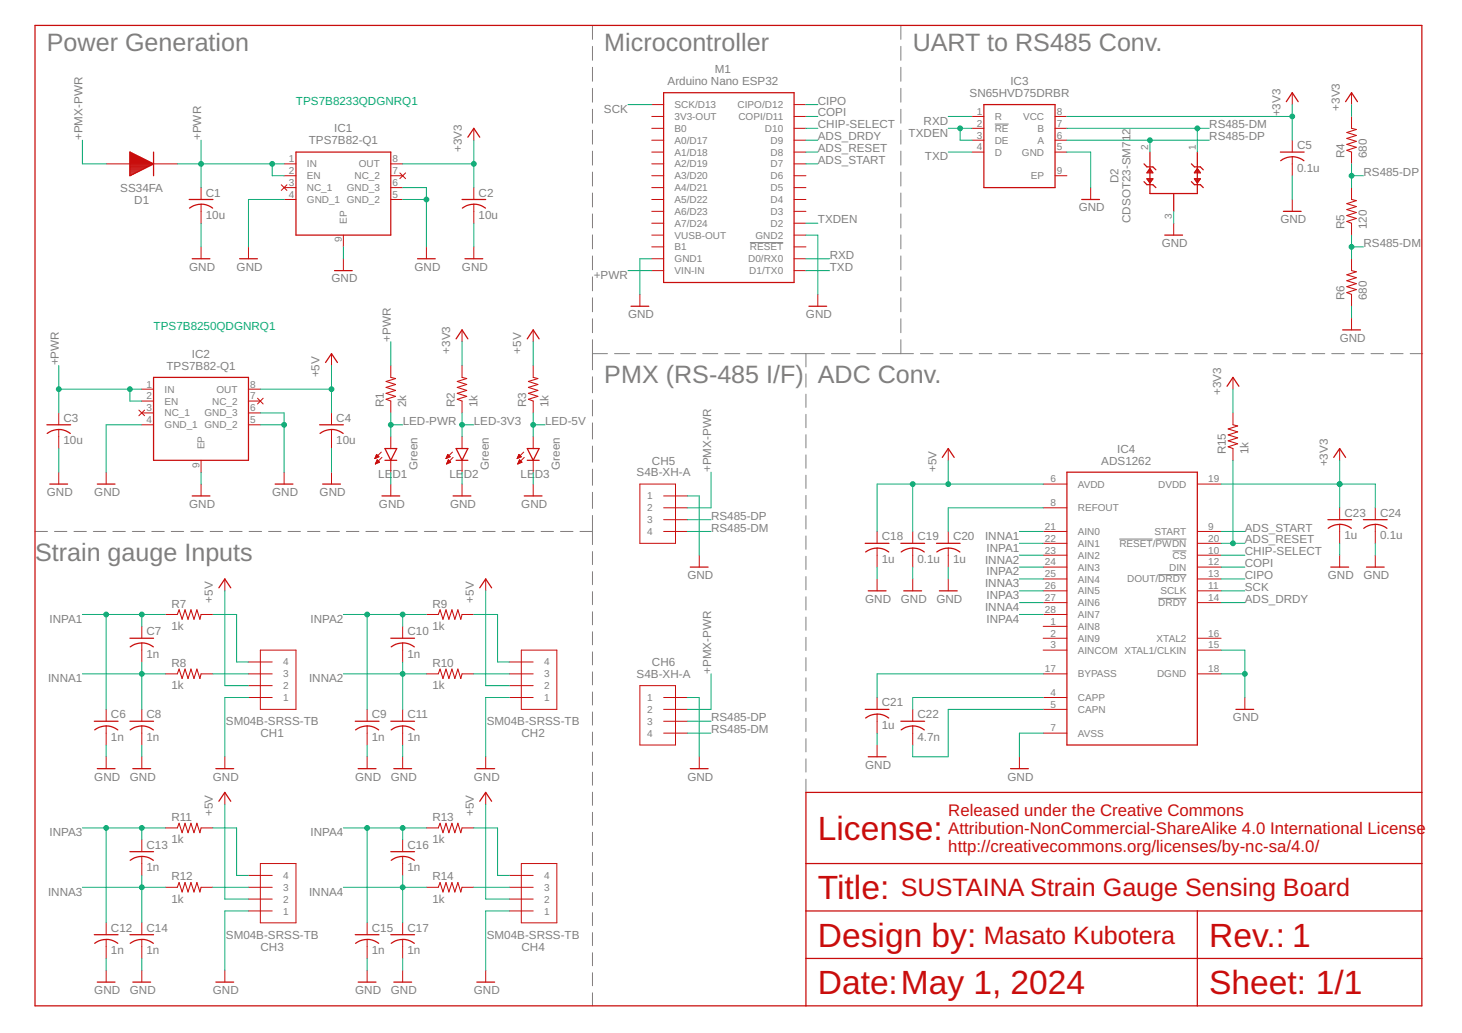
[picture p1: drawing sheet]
<svg xmlns="http://www.w3.org/2000/svg" width="297mm" height="210mm" viewBox="0 0 297 210" stroke-linecap="round" stroke-linejoin="round" font-family="sans-serif">
<g fill="none" stroke="#808080" stroke-width=".2">
<path d="M120.4 5.2v2.8M120.4 9.4v2.9M120.4 13.7v2.8M120.4 17.9v2.9M183 5.2v2.8M183 9.4v2.9M183 13.7v2.8M183 17.9v2.9M120.4 22.2v2.8M120.4 26.5v2.8M120.4 30.7v2.8M120.4 35v2.8"/>
<path d="M120.4 39.2v2.9M183 22.2v2.8M183 26.5v2.8M183 30.7v2.8M183 35v2.8M183 39.2v2.9M202.1 25.2h2.8M120.4 43.5v2.8M120.4 47.7v2.9M120.4 52v2.8M120.4 56.3v2.8M152.4 49.3h6.7"/>
<path d="M183 43.5v2.8M183 47.7v2.9M183 52v2.8M183 56.3v2.8M120.4 60.5v2.9M120.4 64.8v2.8M120.4 69v6.1M120.4 76.6v3.2M120.4 71.9h3M124.9 71.9h3M129.3 71.9h3.1M133.8 71.9h3.1"/>
<path d="M138.3 71.9h3.1M142.8 71.9h3M147.3 71.9h3M151.7 71.9h3.1M156.2 71.9h3.1M160.7 71.9h6.8M163.7 71.9v2.6M163.7 76v2.7M168.9 71.9h3.8M174.1 71.9h3.7M179.3 71.9h6.3M183 60.5v2.9"/>
<path d="M183 64.8v2.8M183 69v2.9M187 71.9h2.6M191 71.9h2.5M195 71.9h2.5M198.9 71.9h2.6M202.9 71.9h2.6M206.9 71.9h2.6M210.9 71.9h2.5M214.9 71.9h2.5M218.8 71.9h2.6M222.8 71.9h2.6"/>
<path d="M226.8 71.9h2.6M230.8 71.9h2.5M234.8 71.9h2.5M238.7 71.9h2.6M242.7 71.9h2.6M246.7 71.9h2.6M250.7 71.9h2.5M254.7 71.9h2.5M258.6 71.9h2.6M262.6 71.9h2.6M266.6 71.9h2.6M270.6 71.9h2.5"/>
<path d="M274.6 71.9h2.5M278.6 71.9h2.5M282.5 71.9h2.6M286.5 71.9h2.6M120.4 81.3v3.2M120.4 85.9v3.3M120.4 90.6v3.3M120.4 95.3v3.3M163.7 80.1v2.7M163.7 84.2v2.7M163.7 88.3v2.7M163.7 92.4v2.7"/>
<path d="M163.7 96.6v2.7M7.1 108h2.6M11.1 108h2.5M15 108h2.5M19 108h2.5M22.9 108h2.6M26.9 108h2.5M30.8 108h2.6M34.8 108h2.5M38.8 108h2.5M42.7 108h2.5M46.7 108h2.5"/>
<path d="M50.6 108h2.5M54.6 108h2.5M58.5 108h2.5M62.5 108h2.5M66.4 108h2.6M70.4 108h2.5M74.3 108h2.6M78.3 108h2.5M82.3 108h2.5M86.2 108h2.5M90.1 108h2.6M94.1 108h2.5"/>
<path d="M98.1 108h2.5M102 108h2.6M106 108h2.5M109.9 108h2.6M113.9 108h2.5M117.8 108h2.6M120.4 100v3.3M120.4 104.7v6M120.4 112.1v2.6M120.4 116.2v2.6M163.7 100.7v2.7M163.7 104.8v2.7"/>
<path d="M163.7 108.9v2.7M163.7 113v2.7M163.7 117.2v2.6M227.4 109.5h6.8M234.8 109.5h6.2M235.3 116.8h5.7M238.2 112h2.8M120.4 120.2v2.7M120.4 124.3v2.7M120.4 128.4v2.6M120.4 132.5v2.6M120.4 136.5v2.7"/>
<path d="M163.7 121.3v2.7M163.7 125.4v2.7M163.7 129.5v2.7M163.7 133.6v2.7M163.7 137.7v2.7M235.3 121.6h5.7M120.4 140.6v2.7M120.4 144.7v2.6M120.4 148.8v2.6M120.4 152.8v2.7M120.4 156.9v2.7M163.7 141.9v2.6"/>
<path d="M163.7 146v2.7M163.7 150.1v2.7M163.7 154.2v2.7M163.7 158.3v2.7M120.4 161v2.6M120.4 165.1v2.6M120.4 169.1v2.7M120.4 173.2v2.7M120.4 177.3v2.6M120.4 181.4v2.6M120.4 185.4v2.7M120.4 189.5v2.7"/>
<path d="M120.4 193.6v2.6M120.4 197.7v2.6M120.4 201.7v2.7"/>
</g>
<g fill="none" stroke="#c90d0c" stroke-width=".25">
<path d="M7.1 5.2h281.8v199.2h-281.8zM134.8 18.8h26.5v38.6h-26.5zM26.4 30.9l4.8 2.4-4.8 2.4zM26.4 35.6h.3M26.4 35.3h.7M26.4 35.1h1.2M26.4 34.9h1.6M26.4 34.7h2M26.4 34.5h2.4M26.4 34.3h2.8M26.4 34.1h3.3M26.4 33.9h3.7"/>
<path d="M26.4 33.7h4.1M26.4 33.5h4.5M26.4 33.3h4.7M26.4 33h4.3M26.4 32.8h3.9M26.4 32.6h3.4M26.4 32.4h3M26.4 32.2h2.6M26.4 32h2.2M26.4 31.8h1.8M26.4 31.6h1.3M26.4 31.4h.9"/>
<path d="M26.4 31.2h.5M26.4 30.9h.1M31.2 30.9v4.8M60.1 30.9h19.3v16.9h-19.3zM95.1 27.9l1.2-1.8 1.2 1.8M199.9 21.3h14.5v16.8h-14.5zM232.4 33.3l.6 .6h1.2l.6 .6M232.4 36.9l.6 .6h1.2l.6 .6M233 36.3h1.2l-.6 .9zM233.1 36.4h1.1M233.2 34.9h.9M233.2 36.6h.8"/>
<path d="M233.3 34.7h.7M233.4 36.8h.5M233.5 34.5h.3M233.5 37h.2M233.6 34.3h.1M233.6 34.3l.6 .8h-1.2zM233.6 30.9v8.4h9.7v-8.4M238.5 39.3v3.6M242.1 33.3l.6 .6h1.2l.6 .6M242.1 36.9l.6 .6h1.2l.6 .6M242.7 36.3h1.2l-.6 .9zM242.7 36.4h1.1"/>
<path d="M242.8 34.9h.9M242.9 36.6h.8M243 34.7h.6M243 36.8h.5M243.1 34.5h.3M243.2 37h.2M243.2 34.3h.1M243.3 34.3l.6 .8h-1.2zM260.1 30.9h4.9M260.2 32.7a3.8 3.8 0 0 1 4.7 0M261.3 20.7l1.3-1.9 1.2 1.9M273.4 20.7l1.2-1.9 1.2 1.9"/>
<path d="M38.4 40.5h4.9M38.5 42.3a3.8 3.8 0 0 1 4.7 0M39.1 52.6h3.6M48.7 52.6h3.6M68 55h3.6M84.8 52.6h3.6M93.9 40.5h4.8M93.9 42.3a3.8 3.8 0 0 1 4.7 0M94.5 52.6h3.6M219.8 40.5h3.6M236.6 47.8h3.7M260.8 42.9h3.6"/>
<path d="M31.2 76.7h19.3v16.8h-19.3zM66.1 73.7l1.3-1.8 1.2 1.8M92.7 68.9l1.2-1.9 1.2 1.9M107.1 68.9l1.2-1.9 1.2 1.9M128.2 62.2h3.6M164.4 62.2h3.6M249.3 78.5l1.2-1.8 1.2 1.8M272.8 67h3.6M9.5 86.3h4.9M9.6 88.1a3.8 3.8 0 0 1 4.7 0M10.1 98.4h3.6M19.8 98.4h3.6"/>
<path d="M55.9 98.4h3.6M64.9 86.3h4.9M65 88.1a3.8 3.8 0 0 1 4.7 0M65.6 98.4h3.6M78.2 91.1h2.4l-1.2 2.4zM78.2 93.5h2.4M92.7 93.5h2.4M92.7 91.1h2.4l-1.2 2.4zM107.1 93.5h2.4M107.1 91.1h2.4l-1.2 2.4zM191.5 92.9l1.2-1.8 1.2 1.8M216.8 95.9h26.5v55.5h-26.5z"/>
<path d="M271 92.9l1.2-1.8 1.2 1.8M39.1 100.8h3.6M44.5 119.4l1.2-1.8 1.2 1.8M77.6 100.8h3.6M92.1 100.8h3.6M97.5 119.4l1.2-1.8 1.2 1.8M106.5 100.8h3.6M140.3 115.2h3.6M175.8 110.4h4.8M178.2 111.4l1 .1 1.4 .7M178.2 111.4l-1 .1-1.3 .7M183 110.4h4.9"/>
<path d="M185.4 111.4l1 .1 1.4 .7M185.4 111.4l-1 .1-1.3 .7M190.3 110.4h4.8M192.7 111.4l1 .1 1.3 .7M192.7 111.4l-1 .1-1.4 .7M269.8 105.6h4.8M270.4 115.2h3.6M272.2 106.5l1.5 .3 .9 .6M272.2 106.6l-1 .1-1.3 .7M277 105.6h4.8M277.6 115.2h3.6M279.4 106.5l1.5 .3 .9 .6"/>
<path d="M279.4 106.6l-1 .1-1.3 .7M26.4 129.7h4.8M26.5 131.4a3.8 3.8 0 0 1 4.7 0M79.4 129.7h4.8M79.5 131.4a3.8 3.8 0 0 1 4.7 0M176.4 120.1h3.6M183.6 120.1h3.6M190.9 120.1h3.6M19.2 146.6h4.8M19.2 148.3a3.8 3.8 0 0 1 4.7 0M19.8 156.2h3.6M26.4 146.6h4.8"/>
<path d="M26.5 148.3a3.8 3.8 0 0 1 4.7 0M27 156.2h3.6M43.9 156.2h3.6M72.2 146.6h4.8M72.2 148.3a3.8 3.8 0 0 1 4.7 0M72.8 156.2h3.6M79.4 146.6h4.8M79.5 148.3a3.8 3.8 0 0 1 4.7 0M80 156.2h3.6M96.9 156.2h3.6M140.3 156.2h3.6M175.8 144.1h4.8"/>
<path d="M175.9 145.9a3.8 3.8 0 0 1 4.7 0M176.4 153.8h3.6M183 146.6h4.9M183.1 148.3a3.8 3.8 0 0 1 4.7 0M205.3 156.2h3.6M251.1 144.1h3.6M26.4 173.1h4.8M26.5 174.8a3.8 3.8 0 0 1 4.7 0M44.5 162.8l1.2-1.8 1.2 1.8M79.4 173.1h4.8M79.5 174.8a3.8 3.8 0 0 1 4.7 0M97.5 162.8l1.2-1.8 1.2 1.8"/>
<path d="M163.7 175.5h125.2M288.9 161h-125.2v43.4M19.2 189.9h4.8M19.2 191.7a3.8 3.8 0 0 1 4.7 0M19.8 199.6h3.6M26.4 189.9h4.8M26.5 191.7a3.8 3.8 0 0 1 4.7 0M27 199.6h3.6M43.9 199.6h3.6M72.2 189.9h4.8M72.2 191.7a3.8 3.8 0 0 1 4.7 0M72.8 199.6h3.6"/>
<path d="M79.4 189.9h4.8M79.5 191.7a3.8 3.8 0 0 1 4.7 0M80 199.6h3.6M96.9 199.6h3.6M163.7 194.8h125.2M163.7 185.1h125.2M243.3 185.1v19.3"/>
</g>
<g fill="none" stroke="#c90d0c" stroke-width=".2">
<path d="M262.6 18.8v2.5M274.6 18.8v2.5M21.6 33.3h4.8M31.2 33.3h4.8M40.9 38.1v2.4M57.1 37.5l1.2 1.2M57.7 33.3h2.4M57.7 35.7h2.4M57.7 38.1h2.4M58.3 37.5l-1.2 1.2M79.4 33.3h2.4M79.4 35.7h2.4"/>
<path d="M79.4 38.1h2.4M81.2 35.1l1.2 1.2M82.4 35.1l-1.2 1.2M96.3 26.1v2.4M96.3 38.1v2.4M132.4 33.3h2.4M132.4 35.7h2.4M132.4 38.1h2.4M132.4 23.7h2.4M132.4 26.1h2.4M132.4 28.5h2.4M132.4 30.9h2.4"/>
<path d="M132.4 21.3h2.4M161.3 33.3h2.4M161.3 35.7h2.4M161.3 38.1h2.4M161.3 23.7h2.4M161.3 26.1h2.4M161.3 28.5h2.4M161.3 30.9h2.4M161.3 21.3h2.4M197.5 23.7h2.4M197.5 26.1h2.4M197.5 28.5h2.4"/>
<path d="M197.5 30.9h2.4M214.4 35.7h2.4M214.4 23.7h2.4M214.4 26.1h2.4M214.4 28.5h2.4M214.4 30.9h2.4M221.6 38.1v2.4M262.6 28.5v2.4M262.6 31.9v3.8M274.6 23.7v2.4M274.6 30.9v2.4M274.6 38.1v2.4"/>
<path d="M40.9 41.5v3.9M40.9 50.2v2.4M50.5 50.2v2.4M57.7 40.5h2.4M69.8 47.8v2.4M69.8 52.6v2.4M79.4 40.5h2.4M86.6 50.2v2.4M96.3 41.5v3.9M96.3 50.2v2.4M130 59.8v2.4M132.4 40.5h2.4"/>
<path d="M132.4 42.9h2.4M132.4 45.4h2.4M132.4 47.8h2.4M132.4 50.2h2.4M132.4 52.6h2.4M132.4 55h2.4M161.3 40.5h2.4M161.3 42.9h2.4M161.3 45.4h2.4M161.3 47.8h2.4M161.3 50.2h2.4M161.3 52.6h2.4"/>
<path d="M161.3 55h2.4M166.2 59.8v2.4M238.5 45.4v2.4M262.6 40.5v2.4M274.6 45.4v2.4M274.6 52.6v2.4M274.6 59.8v2.4M28.8 79.1h2.4M50.5 79.1h2.4M67.4 71.9v2.4M79.4 74.3v2.4M93.9 67v2.4"/>
<path d="M93.9 74.3v2.4M108.3 67v2.4M108.3 74.3v2.4M250.5 76.7v2.4M274.6 64.6v2.4M11.9 83.9v2.4M11.9 87.3v3.8M11.9 95.9v2.5M21.6 95.9v2.5M28.2 83.3l1.2 1.2M28.8 81.5h2.4M28.8 83.9h2.4"/>
<path d="M28.8 86.3h2.4M29.4 83.3l-1.2 1.2M40.9 93.5v2.4M40.9 98.4v2.4M50.5 81.5h2.4M50.5 83.9h2.4M50.5 86.3h2.4M52.3 80.9l1.2 1.2M53.5 80.9l-1.2 1.2M57.7 95.9v2.5M67.4 83.9v2.4M67.4 87.3v3.8"/>
<path d="M67.4 95.9v2.5M76.2 93.1h.1M76.2 93h.3M76.3 92.9h.5M76.3 94.3h.1M76.3 92.8h.7M76.3 94.1h.2M76.4 92.7h.5M76.4 94h.4M76.4 92.6h.4M76.4 93.9h.7M76.5 92.5h.1"/>
<path d="M76.5 93.8h.5M76.5 92.4l-.3 .8M76.5 92.4l.5 .4-.8 .4M76.5 92.4h.1M76.5 93.7h.4M76.6 93.6h.2M76.6 93.5h.1M76.6 93.4l.5 .5-.8 .4zM77.5 91.9l-1.3 1.3M77.6 92.9l-1.3 1.4M79.4 81.5v2.4M79.4 88.7v2.4"/>
<path d="M79.4 93.5v2.4M79.4 98.4v2.4M90.6 93.1h.1M90.7 93h.3M90.7 92.9h.5M90.7 94.3h.1M90.8 92.8h.6M90.8 94.1h.2M90.8 92.7h.5M90.8 94h.5M90.9 92.6h.3M90.9 93.9h.6"/>
<path d="M90.9 92.5h.2M90.9 93.8h.6M91 93.7h.4M91 92.4l-.4 .8M91 92.4l.5 .4-.9 .4M91 92.4h.1M91 93.6h.2M91.1 93.5h.1M91.1 93.4l.5 .5-.9 .4zM91.9 91.9l-1.3 1.3M92.1 92.9l-1.4 1.4M93.9 81.5v2.4"/>
<path d="M93.9 88.7v2.4M93.9 93.5v2.4M93.9 98.4v2.4M105.1 93.1h.1M105.1 93h.4M105.2 92.9h.5M105.2 94.3h.1M105.2 92.8h.7M105.2 94.1h.3M105.3 92.7h.5M105.3 94h.4M105.3 92.6h.4"/>
<path d="M105.3 93.9h.7M105.4 92.5h.2M105.4 93.8h.5M105.4 93.7h.4M105.4 92.4l-.3 .8M105.4 92.4l.5 .4M105.4 92.4h.1M105.5 93.6h.2M105.5 93.5h.1M105.6 93.4l.4 .5-.8 .4zM105.9 92.8l-.8 .4M106.4 91.9l-1.3 1.3"/>
<path d="M106.5 92.9l-1.3 1.4M108.3 81.5v2.4M108.3 88.7v2.4M108.3 93.5v2.4M108.3 98.4v2.4M130 98.4h7.2v12h-7.2zM192.7 91.1v2.4M211.9 98.4h4.9M243.3 98.4h4.8M250.5 83.9v2.4M250.5 91.1v2.4M272.2 91.1v2.4"/>
<path d="M45.7 117.6v2.5M98.7 117.6v2.5M134.8 100.8h4.9M134.8 103.2h4.9M134.8 105.6h4.9M134.8 108h4.9M142.1 112.8v2.4M178.2 108v2.4M178.2 111.4v3.8M178.2 117.6v2.5M185.4 108v2.4M185.4 111.4v3.8"/>
<path d="M185.4 117.6v2.5M192.7 108v2.4M192.7 111.4v3.8M192.7 117.6v2.5M211.9 103.2h4.9M211.9 110.4h4.9M211.9 108h4.9M211.9 112.8h4.9M211.9 115.2h4.9M211.9 117.6h4.9M243.3 110.4h4.8M243.3 108h4.8"/>
<path d="M243.3 112.8h4.8M243.3 115.2h4.8M243.3 117.6h4.8M272.2 103.2v2.4M272.2 106.6v3.8M272.2 112.8v2.4M279.4 103.2v2.4M279.4 106.6v3.8M279.4 112.8v2.4M28.8 127.3v2.4M28.8 130.7v3.8M33.6 136.9h2.4"/>
<path d="M33.6 124.9h2.4M40.9 136.9h2.4M40.9 124.9h2.4M50.5 139.3h4.8M50.5 136.9h4.8M50.5 134.5h4.8M52.9 132.1h7.2v12h-7.2zM81.8 127.3v2.4M81.8 130.7v3.8M86.6 136.9h2.4M86.6 124.9h2.4M93.9 136.9h2.4"/>
<path d="M93.9 124.9h2.4M103.5 139.3h4.8M103.5 136.9h4.8M103.5 134.5h4.8M105.9 132.1h7.2v12h-7.2zM130 139.3h7.2v12.1h-7.2zM211.9 132.1h4.9M211.9 136.9h4.9M211.9 124.9h4.9M211.9 127.3h4.9M211.9 129.7h4.9M211.9 120.1h4.9"/>
<path d="M211.9 122.4h4.9M243.3 132.1h4.8M243.3 136.9h4.8M243.3 129.7h4.8M243.3 120.1h4.8M243.3 122.4h4.8M21.6 144.1v2.5M21.6 147.5v3.9M21.6 153.8v2.4M28.8 144.1v2.5M28.8 147.5v3.9M28.8 153.8v2.4"/>
<path d="M45.7 153.8v2.4M50.5 141.7h4.8M74.6 144.1v2.5M74.6 147.5v3.9M74.6 153.8v2.4M81.8 144.1v2.5M81.8 147.5v3.9M81.8 153.8v2.4M98.7 153.8v2.4M103.5 141.7h4.8M134.8 144.1h4.9M134.8 141.7h4.9"/>
<path d="M134.8 146.6h4.9M134.8 149h4.9M142.1 153.8v2.4M178.2 141.7v2.4M178.2 145.1v3.9M178.2 151.4v2.4M185.4 144.1v2.5M185.4 147.5v3.9M207.1 153.8v2.4M211.9 144.1h4.9M211.9 141.7h4.9M211.9 149h4.9"/>
<path d="M252.9 141.7v2.4M28.8 170.6v2.5M28.8 174v3.9M33.6 168.2h2.4M40.9 168.2h2.4M45.7 161v2.4M50.5 177.9h4.8M52.9 175.5h7.2v12h-7.2zM81.8 170.6v2.5M81.8 174v3.9M86.6 168.2h2.4M93.9 168.2h2.4"/>
<path d="M98.7 161v2.4M103.5 177.9h4.8M105.9 175.5h7.2v12h-7.2zM21.6 187.5v2.4M21.6 190.9v3.9M21.6 197.1v2.5M28.8 187.5v2.4M28.8 190.9v3.9M28.8 197.1v2.5M33.6 180.3h2.4M40.9 180.3h2.4M45.7 197.1v2.5"/>
<path d="M50.5 185.1h4.8M50.5 182.7h4.8M50.5 180.3h4.8M74.6 187.5v2.4M74.6 190.9v3.9M74.6 197.1v2.5M81.8 187.5v2.4M81.8 190.9v3.9M81.8 197.1v2.5M86.6 180.3h2.4M93.9 180.3h2.4M98.7 197.1v2.5"/>
<path d="M103.5 185.1h4.8M103.5 182.7h4.8M103.5 180.3h4.8"/>
</g>
<g fill="none" stroke="#c90d0c" stroke-width=".21">
<path d="M274.6 26.1l1 .2-2 .6 2 .6-2 .6 2 .6-2 .6 2 .6-2 .6 1 .4M274.6 40.5l1 .3-2 .6 2 .6-2 .6 2 .6-2 .6 2 .6-2 .6 1 .4M274.6 55l1 .2-2 .6 2 .6-2 .6 2 .6-2 .7 2 .5-2 .7 1 .3M79.4 76.7l1 .2-2 .6 2 .6-2 .6 2 .6-2 .6 2 .6-2 .6 1 .4M93.9 76.7l.9 .2-1.9 .6 1.9 .6-1.9 .6 1.9 .6-1.9 .6 1.9 .6-1.9 .6 1 .4M108.3 76.7l1 .2-1.9 .6 1.9 .6-1.9 .6 1.9 .6-1.9 .6 1.9 .6-1.9 .6 .9 .4M250.5 86.3l1 .3-2 .6 2 .6-2 .6 2 .6-2 .6 2 .6-2 .6 1 .3M36 136.9l.4-.9 .6 1.9 .6-1.9 .6 1.9 .6-1.9 .6 1.9 .6-1.9 .6 1.9 .3-1M36 124.9l.4-1 .6 1.9 .6-1.9 .6 1.9 .6-1.9 .6 1.9 .6-1.9 .6 1.9 .3-.9M89 136.9l.4-.9 .6 1.9 .6-1.9 .6 1.9 .6-1.9 .6 1.9 .6-1.9 .6 1.9 .3-1M89 124.9l.4-1 .6 1.9 .6-1.9 .6 1.9 .6-1.9 .6 1.9 .6-1.9 .6 1.9 .3-.9M36 168.2l.4-.9 .6 1.9 .6-1.9 .6 1.9 .6-1.9 .6 1.9 .6-1.9 .6 1.9 .3-1"/>
<path d="M89 168.2l.4-.9 .6 1.9 .6-1.9 .6 1.9 .6-1.9 .6 1.9 .6-1.9 .6 1.9 .3-1M36 180.3l.4-1 .6 2 .6-2 .6 2 .6-2 .6 2 .6-2 .6 2 .3-1M89 180.3l.4-1 .6 2 .6-2 .6 2 .6-2 .6 2 .6-2 .6 2 .3-1"/>
</g>
<g fill="none" stroke="#0dab76" stroke-width=".2">
<path d="M16.7 28.5v4.8h4.9M36 33.3h21.7M40.9 28.5v9.6M55.3 33.3v2.4h2.4M81.8 38.1h4.8v12.1M81.8 33.3h14.5M96.3 28.5v9.6M127.6 21.3h4.8M163.7 30.9h2.5M163.7 33.3h2.5M163.7 23.7h2.5M163.7 26.1h2.5"/>
<path d="M163.7 28.5h2.5M163.7 21.3h2.5M192.7 30.9h4.8M192.7 23.7h4.8M192.7 26.1h4.8M195.1 26.1v2.4h2.4M216.8 30.9h4.8v7.2M216.8 23.7h45.8M216.8 26.1h28.9M216.8 28.5h28.9M233.6 28.5v2.4M243.3 26.1v4.8"/>
<path d="M262.6 21.3v7.2M262.6 35.7v4.8M274.6 21.3v2.4M274.6 33.3v4.8M274.6 35.7h2.4M40.9 45.4v4.8M57.7 40.5h-7.2v9.7M69.8 50.2v2.4M81.8 40.5h4.8M96.3 45.4v4.8M127.6 55h4.8M132.4 52.6h-2.4v7.2"/>
<path d="M163.7 52.6h4.9M163.7 47.8h2.5v12M163.7 55h4.9M163.7 45.4h2.5M238.5 42.9v2.5M274.6 47.8v4.8M274.6 50.2h2.4M11.9 79.1h16.9M11.9 74.3v9.6M26.4 79.1v2.4h2.4M52.9 79.1h14.5M67.4 74.3v9.6"/>
<path d="M79.4 69.4v4.9M93.9 69.4v4.9M108.3 69.4v4.9M250.5 79.1v4.8M274.6 62.2v2.4M11.9 91.1v4.8M28.8 86.3h-7.2v9.6M40.9 95.9v2.5M52.9 86.3h4.8M52.9 83.9h4.8v12M67.4 91.1v4.8M79.4 83.9v4.8"/>
<path d="M79.4 95.9v2.5M79.4 86.3h2.4M93.9 83.9v4.8M93.9 95.9v2.5M93.9 86.3h2.4M108.3 83.9v4.8M108.3 95.9v2.5M108.3 86.3h2.4M144.5 95.9v7.3h-4.8M185.4 98.4v9.6M192.7 93.5v4.9M211.9 98.4h-33.7v9.6"/>
<path d="M248.1 98.4h31.3v4.8M250.5 93.5v16.9M272.2 93.5v9.7M139.7 100.8h2.4v12M139.7 105.6h4.8M139.7 108h4.8M178.2 115.2v2.4M185.4 115.2v2.4M192.7 115.2v2.4M207.1 108h4.8M207.1 117.6h4.8M207.1 115.2h4.8"/>
<path d="M207.1 112.8h4.8M207.1 110.4h4.8M211.9 103.2h-19.2v4.8M248.1 108h4.8M248.1 117.6h4.8M248.1 115.2h4.8M248.1 112.8h4.8M248.1 110.4h4.8M272.2 110.4v2.4M279.4 110.4v2.4M16.7 136.9h16.9M16.7 124.9h16.9"/>
<path d="M21.6 124.9v19.2M28.8 124.9v2.4M28.8 134.5v9.6M43.3 136.9h7.2M43.3 124.9h4.8v9.6h2.4M45.7 120.1v19.2h4.8M69.8 136.9h16.8M69.8 124.9h16.8M74.6 124.9v19.2M81.8 124.9v2.4M81.8 134.5v9.6M96.3 136.9h7.2"/>
<path d="M96.3 124.9h4.8v9.6h2.4M98.7 120.1v19.2h4.8M144.5 136.9v7.2h-4.8M207.1 124.9h4.8M207.1 122.4h4.8M207.1 120.1h4.8M211.9 136.9h-33.7v4.8M248.1 132.1h4.8v9.6M248.1 136.9h4.8M248.1 122.4h4.8M248.1 120.1h4.8M21.6 151.4v2.4"/>
<path d="M28.8 151.4v2.4M50.5 141.7h-4.8v12.1M74.6 151.4v2.4M81.8 151.4v2.4M103.5 141.7h-4.8v12.1M139.7 141.7h2.4v12.1M139.7 149h4.8M139.7 146.6h4.8M178.2 149v2.4M211.9 144.1h-19.2v9.7h-7.3v-2.4M211.9 141.7h-26.5v2.4M211.9 149h-4.8v4.8"/>
<path d="M16.7 168.2h16.9M21.6 168.2v19.3M28.8 168.2v2.4M28.8 177.9v9.6M43.3 168.2h4.8v9.7h2.4M45.7 163.4v19.3h4.8M69.8 168.2h16.8M74.6 168.2v19.3M81.8 168.2v2.4M81.8 177.9v9.6M96.3 168.2h4.8v9.7h2.4M98.7 163.4v19.3h4.8"/>
<path d="M16.7 180.3h16.9M21.6 194.8v2.3M28.8 194.8v2.3M43.3 180.3h7.2M50.5 185.1h-4.8v12M69.8 180.3h16.8M74.6 194.8v2.3M81.8 194.8v2.3M96.3 180.3h7.2M103.5 185.1h-4.8v12"/>
</g>
<g fill="#0dab76" stroke="#0dab76" stroke-width=".2">
<circle cx="67.4" cy="79.1" r=".49"/>
<circle cx="192.7" cy="98.4" r=".49"/>
<circle cx="185.4" cy="98.4" r=".49"/>
<circle cx="86.6" cy="40.5" r=".49"/>
<circle cx="57.7" cy="86.3" r=".49"/>
<circle cx="252.9" cy="136.9" r=".49"/>
<circle cx="81.8" cy="168.2" r=".49"/>
<circle cx="74.6" cy="168.2" r=".49"/>
<circle cx="81.8" cy="180.3" r=".49"/>
<circle cx="96.3" cy="33.3" r=".49"/>
<circle cx="262.6" cy="23.7" r=".49"/>
<circle cx="272.2" cy="98.4" r=".49"/>
<circle cx="195.1" cy="26.1" r=".49"/>
<circle cx="79.4" cy="86.3" r=".49"/>
<circle cx="93.9" cy="86.3" r=".49"/>
<circle cx="40.9" cy="33.3" r=".49"/>
<circle cx="55.3" cy="33.3" r=".49"/>
<circle cx="11.9" cy="79.1" r=".49"/>
<circle cx="26.4" cy="79.1" r=".49"/>
<circle cx="108.3" cy="86.3" r=".49"/>
<circle cx="233.6" cy="28.5" r=".49"/>
<circle cx="274.6" cy="35.7" r=".49"/>
<circle cx="243.3" cy="26.1" r=".49"/>
<circle cx="274.6" cy="50.2" r=".49"/>
<circle cx="28.8" cy="136.9" r=".49"/>
<circle cx="81.8" cy="124.9" r=".49"/>
<circle cx="74.6" cy="124.9" r=".49"/>
<circle cx="28.8" cy="168.2" r=".49"/>
<circle cx="21.6" cy="168.2" r=".49"/>
<circle cx="28.8" cy="180.3" r=".49"/>
<circle cx="28.8" cy="124.9" r=".49"/>
<circle cx="21.6" cy="124.9" r=".49"/>
<circle cx="81.8" cy="136.9" r=".49"/>
<circle cx="250.5" cy="110.4" r=".49"/>
</g>
<g font-size="6.8" fill="#c90d0c">
<text x="166.2" y="170.7">License:</text>
<text x="166.2" y="182.7">Title:</text>
<text x="166.2" y="192.3">Design by:</text>
<text x="245.7" y="192.3">Rev.: 1</text>
<text x="166.2" y="202">Date:May 1, 2024</text>
<text x="245.7" y="202">Sheet: 1/1</text>
</g>
<g font-size="5.1" fill="#808080">
<text x="9.5" y="10.4">Power Generation</text>
<text x="122.8" y="10.4">Microcontroller</text>
<text x="185.4" y="10.4">UART to RS485 Conv.</text>
<text x="122.8" y="77.9">PMX (RS-485 I/F)</text>
<text x="166.2" y="77.9">ADC Conv.</text>
<text x="7.1" y="114">Strain gauge Inputs</text>
</g>
<g font-size="5.1" fill="#c90d0c">
<text x="183" y="182.1">SUSTAINA Strain Gauge Sensing Board</text>
<text x="199.9" y="191.7">Masato Kubotera</text>
</g>
<g font-size="3.4" fill="#c90d0c">
<text x="192.7" y="165.8">Released under the Creative Commons</text>
<text x="192.7" y="169.4">Attribution-NonCommercial-ShareAlike 4.0 International License</text>
<text x="192.7" y="173.1">http://creativecommons.org/licenses/by-nc-sa/4.0/</text>
</g>
<g font-size="2.4" fill="#808080">
<text x="135.6" y="17.3">Arduino Nano ESP32</text>
<text x="145.3" y="14.9">M1</text>
<text x="205.3" y="17.3">IC3</text>
<text x="122.7" y="23">SCK</text>
<text x="166.2" y="21.3">CIPO</text>
<text x="166.2" y="23.7">COPI</text>
<text x="197" y="19.7">SN65HVD75DRBR</text>
<text x="260.1" y="23.7" transform="rotate(-90 260.1 23.7)">+3V3</text>
<text x="272.2" y="22.5" transform="rotate(-90 272.2 22.5)">+3V3</text>
<text x="16.8" y="28.5" transform="rotate(-90 16.8 28.5)">+PMX-PWR</text>
<text x="40.8" y="28.5" transform="rotate(-90 40.8 28.5)">+PWR</text>
<text x="62.7" y="29.3">TPS7B82-Q1</text>
<text x="67.9" y="26.9">IC1</text>
<text x="166.2" y="26.1">CHIP-SELECT</text>
<text x="166.2" y="28.5">ADS_DRDY</text>
<text x="184.6" y="27.8">TXDEN</text>
<text x="187.7" y="25.4">RXD</text>
<text x="245.7" y="28.5">RS485-DP</text>
<text x="245.7" y="26.1">RS485-DM</text>
<text x="93.9" y="30.9" transform="rotate(-90 93.9 30.9)">+3V3</text>
<text x="166.2" y="33.3">ADS_START</text>
<text x="166.2" y="30.9">ADS_RESET</text>
<text x="187.9" y="32.6">TXD</text>
<text x="263.5" y="34.9">0.1u</text>
<text x="263.5" y="30.3">C5</text>
<text x="273.2" y="32.1" transform="rotate(-90 273.2 32.1)">R4</text>
<text x="277" y="35.7">RS485-DP</text>
<text x="277.7" y="32.1" transform="rotate(-90 277.7 32.1)">680</text>
<text x="24.4" y="39">SS34FA</text>
<text x="27.3" y="41.4">D1</text>
<text x="41.8" y="39.9">C1</text>
<text x="97.2" y="39.9">C2</text>
<text x="227.3" y="37.2" transform="rotate(-90 227.3 37.2)">D2</text>
<text x="41.8" y="44.5">10u</text>
<text x="97.2" y="44.5">10u</text>
<text x="166.2" y="45.4">TXDEN</text>
<text x="219.2" y="42.9">GND</text>
<text x="229.7" y="45.3" transform="rotate(-90 229.7 45.3)">CDSOT23-SM712</text>
<text x="260.1" y="45.4">GND</text>
<text x="273.2" y="46.6" transform="rotate(-90 273.2 46.6)">R5</text>
<text x="277.7" y="46.6" transform="rotate(-90 277.7 46.6)">120</text>
<text x="168.6" y="52.6">RXD</text>
<text x="236" y="50.2">GND</text>
<text x="277" y="50.2">RS485-DM</text>
<text x="38.4" y="55">GND</text>
<text x="48.1" y="55">GND</text>
<text x="67.4" y="57.4">GND</text>
<text x="84.2" y="55">GND</text>
<text x="93.9" y="55">GND</text>
<text x="120.6" y="56.7">+PWR</text>
<text x="168.6" y="55">TXD</text>
<text x="127.6" y="64.6">GND</text>
<text x="163.7" y="64.6">GND</text>
<text x="273.2" y="61" transform="rotate(-90 273.2 61)">R6</text>
<text x="277.7" y="61" transform="rotate(-90 277.7 61)">680</text>
<text x="79.4" y="69.4" transform="rotate(-90 79.4 69.4)">+PWR</text>
<text x="91.5" y="71.9" transform="rotate(-90 91.5 71.9)">+3V3</text>
<text x="105.9" y="71.9" transform="rotate(-90 105.9 71.9)">+5V</text>
<text x="272.2" y="69.4">GND</text>
<text x="11.9" y="74.3" transform="rotate(-90 11.9 74.3)">+PWR</text>
<text x="33.8" y="75.1">TPS7B82-Q1</text>
<text x="39" y="72.7">IC2</text>
<text x="64.9" y="76.7" transform="rotate(-90 64.9 76.7)">+5V</text>
<text x="78" y="82.7" transform="rotate(-90 78 82.7)">R1</text>
<text x="82.5" y="82.7" transform="rotate(-90 82.5 82.7)">2k</text>
<text x="92.4" y="82.7" transform="rotate(-90 92.4 82.7)">R2</text>
<text x="97" y="82.7" transform="rotate(-90 97 82.7)">1k</text>
<text x="106.9" y="82.7" transform="rotate(-90 106.9 82.7)">R3</text>
<text x="111.5" y="82.7" transform="rotate(-90 111.5 82.7)">1k</text>
<text x="248.1" y="80.3" transform="rotate(-90 248.1 80.3)">+3V3</text>
<text x="12.9" y="85.7">C3</text>
<text x="68.3" y="85.7">C4</text>
<text x="81.8" y="86.3">LED-PWR</text>
<text x="96.3" y="86.3">LED-3V3</text>
<text x="110.7" y="86.3">LED-5V</text>
<text x="12.9" y="90.3">10u</text>
<text x="68.3" y="90.3">10u</text>
<text x="84.8" y="95.5" transform="rotate(-90 84.8 95.5)">Green</text>
<text x="99.3" y="95.5" transform="rotate(-90 99.3 95.5)">Green</text>
<text x="113.7" y="95.5" transform="rotate(-90 113.7 95.5)">Green</text>
<text x="132.5" y="94.4">CH5</text>
<text x="144.5" y="96" transform="rotate(-90 144.5 96)">+PMX-PWR</text>
<text x="190.3" y="96" transform="rotate(-90 190.3 96)">+5V</text>
<text x="223.8" y="94.4">ADS1262</text>
<text x="227" y="92">IC4</text>
<text x="249.1" y="92.3" transform="rotate(-90 249.1 92.3)">R15</text>
<text x="253.6" y="92.3" transform="rotate(-90 253.6 92.3)">1k</text>
<text x="269.8" y="94.7" transform="rotate(-90 269.8 94.7)">+3V3</text>
<text x="9.5" y="100.8">GND</text>
<text x="19.2" y="100.8">GND</text>
<text x="55.3" y="100.8">GND</text>
<text x="64.9" y="100.8">GND</text>
<text x="76.9" y="97.2">LE</text>
<text x="79.8" y="97.2">D1</text>
<text x="91.3" y="97.2">LE</text>
<text x="94.2" y="97.2">D2</text>
<text x="105.8" y="97.2">LE</text>
<text x="108.7" y="97.2">D3</text>
<text x="129.3" y="96.8">S4B-XH-A</text>
<text x="38.4" y="103.2">GND</text>
<text x="77" y="103.2">GND</text>
<text x="91.5" y="103.2">GND</text>
<text x="105.9" y="103.2">GND</text>
<text x="144.5" y="105.6">RS485-DP</text>
<text x="273.2" y="105">C23</text>
<text x="280.4" y="105">C24</text>
<text x="144.5" y="108">RS485-DM</text>
<text x="179.2" y="109.8">C18</text>
<text x="186.4" y="109.8">C19</text>
<text x="193.6" y="109.8">C20</text>
<text x="200.1" y="109.7">INNA1</text>
<text x="200.4" y="112.1">INPA1</text>
<text x="252.9" y="112.8">CHIP-SELECT</text>
<text x="252.9" y="108">ADS_START</text>
<text x="252.9" y="110.4">ADS_RESET</text>
<text x="273.2" y="109.6">1u</text>
<text x="280.4" y="109.6">0.1u</text>
<text x="139.7" y="117.6">GND</text>
<text x="179.2" y="114.4">1u</text>
<text x="186.4" y="114.4">0.1u</text>
<text x="193.6" y="114.4">1u</text>
<text x="200.1" y="119.3">INNA3</text>
<text x="200.1" y="114.5">INNA2</text>
<text x="200.4" y="116.9">INPA2</text>
<text x="252.9" y="117.6">CIPO</text>
<text x="252.9" y="115.2">COPI</text>
<text x="269.8" y="117.6">GND</text>
<text x="277" y="117.6">GND</text>
<text x="34.8" y="123.4">R7</text>
<text x="43.3" y="122.5" transform="rotate(-90 43.3 122.5)">+5V</text>
<text x="87.8" y="123.4">R9</text>
<text x="96.3" y="122.5" transform="rotate(-90 96.3 122.5)">+5V</text>
<text x="175.8" y="122.5">GND</text>
<text x="183" y="122.5">GND</text>
<text x="190.3" y="122.5">GND</text>
<text x="200.1" y="124.2">INNA4</text>
<text x="200.4" y="121.7">INPA3</text>
<text x="252.9" y="120.1">SCK</text>
<text x="252.9" y="122.5">ADS_DRDY</text>
<text x="10.1" y="126.6">INPA1</text>
<text x="29.8" y="129.1">C7</text>
<text x="34.8" y="128">1k</text>
<text x="63.1" y="126.6">INPA2</text>
<text x="82.8" y="129.1">C10</text>
<text x="87.8" y="128">1k</text>
<text x="200.4" y="126.6">INPA4</text>
<text x="29.8" y="133.7">1n</text>
<text x="34.8" y="135.5">R8</text>
<text x="82.8" y="133.7">1n</text>
<text x="87.8" y="135.5">R10</text>
<text x="129.3" y="137.8">S4B-XH-A</text>
<text x="132.5" y="135.4">CH6</text>
<text x="144.5" y="136.9" transform="rotate(-90 144.5 136.9)">+PMX-PWR</text>
<text x="9.8" y="138.6">INNA1</text>
<text x="34.8" y="140">1k</text>
<text x="62.8" y="138.6">INNA2</text>
<text x="87.8" y="140">1k</text>
<text x="179.2" y="143.5">C21</text>
<text x="22.5" y="146">C6</text>
<text x="29.8" y="146">C8</text>
<text x="45.9" y="147.4">SM04B-SRSS-TB</text>
<text x="52.9" y="149.8">CH1</text>
<text x="75.6" y="146">C9</text>
<text x="82.8" y="146">C11</text>
<text x="98.9" y="147.4">SM04B-SRSS-TB</text>
<text x="106" y="149.8">CH2</text>
<text x="144.5" y="146.6">RS485-DP</text>
<text x="144.5" y="149">RS485-DM</text>
<text x="179.2" y="148.1">1u</text>
<text x="186.4" y="146">C22</text>
<text x="250.5" y="146.6">GND</text>
<text x="22.5" y="150.5">1n</text>
<text x="29.8" y="150.5">1n</text>
<text x="75.6" y="150.5">1n</text>
<text x="82.8" y="150.5">1n</text>
<text x="186.4" y="150.5">4.7n</text>
<text x="19.2" y="158.6">GND</text>
<text x="26.4" y="158.6">GND</text>
<text x="43.3" y="158.6">GND</text>
<text x="72.2" y="158.6">GND</text>
<text x="79.4" y="158.6">GND</text>
<text x="96.3" y="158.6">GND</text>
<text x="139.7" y="158.6">GND</text>
<text x="175.8" y="156.2">GND</text>
<text x="204.7" y="158.6">GND</text>
<text x="34.8" y="166.8">R11</text>
<text x="43.3" y="165.8" transform="rotate(-90 43.3 165.8)">+5V</text>
<text x="87.8" y="166.8">R13</text>
<text x="96.3" y="165.8" transform="rotate(-90 96.3 165.8)">+5V</text>
<text x="10.1" y="169.9">INPA3</text>
<text x="29.8" y="172.5">C13</text>
<text x="34.8" y="171.4">1k</text>
<text x="63.1" y="169.9">INPA4</text>
<text x="82.8" y="172.5">C16</text>
<text x="87.8" y="171.4">1k</text>
<text x="29.8" y="177">1n</text>
<text x="34.8" y="178.9">R12</text>
<text x="82.8" y="177">1n</text>
<text x="87.8" y="178.9">R14</text>
<text x="9.8" y="182">INNA3</text>
<text x="34.8" y="183.4">1k</text>
<text x="62.8" y="182">INNA4</text>
<text x="87.8" y="183.4">1k</text>
<text x="22.5" y="189.3">C12</text>
<text x="29.8" y="189.3">C14</text>
<text x="45.9" y="190.8">SM04B-SRSS-TB</text>
<text x="75.6" y="189.3">C15</text>
<text x="82.8" y="189.3">C17</text>
<text x="98.9" y="190.8">SM04B-SRSS-TB</text>
<text x="22.5" y="193.9">1n</text>
<text x="29.8" y="193.9">1n</text>
<text x="52.9" y="193.2">CH3</text>
<text x="75.6" y="193.9">1n</text>
<text x="82.8" y="193.9">1n</text>
<text x="106" y="193.2">CH4</text>
<text x="19.2" y="202">GND</text>
<text x="26.4" y="202">GND</text>
<text x="43.3" y="202">GND</text>
<text x="72.2" y="202">GND</text>
<text x="79.4" y="202">GND</text>
<text x="96.3" y="202">GND</text>
</g>
<g font-size="2.4" fill="#0dab76">
<text x="60.1" y="21.3">TPS7B8233QDGNRQ1</text>
<text x="31.2" y="67">TPS7B8250QDGNRQ1</text>
</g>
<g font-size="2" fill="#808080">
<text x="137" y="22">SCK/D13</text>
<text x="149.9" y="22">CIPO/D12</text>
<text x="198.4" y="23.3">1</text>
<text x="214.7" y="23.3">8</text>
<text x="137" y="24.4">3V3-OUT</text>
<text x="137" y="29.2">A0/D17</text>
<text x="137" y="26.8">B0</text>
<text x="150" y="24.4">COPI/D11</text>
<text x="155.4" y="26.8">D10</text>
<text x="156.5" y="29.2">D9</text>
<text x="198.4" y="25.7">2</text>
<text x="198.4" y="28.1">3</text>
<text x="202.1" y="24.4">R</text>
<text x="202.1" y="26.8">RE</text>
<text x="202.1" y="29.2">DE</text>
<text x="207.9" y="24.4">VCC</text>
<text x="210.8" y="26.8">B</text>
<text x="210.8" y="29.2">A</text>
<text x="214.7" y="25.7">7</text>
<text x="214.7" y="28.1">6</text>
<text x="58.7" y="33">1</text>
<text x="58.7" y="35.4">2</text>
<text x="62.3" y="34">IN</text>
<text x="72.9" y="34">OUT</text>
<text x="79.7" y="33">8</text>
<text x="79.7" y="35.4">7</text>
<text x="137" y="31.6">A1/D18</text>
<text x="137" y="34">A2/D19</text>
<text x="156.5" y="34">D7</text>
<text x="156.5" y="31.6">D8</text>
<text x="198.4" y="30.6">4</text>
<text x="202.1" y="31.6">D</text>
<text x="207.6" y="31.6">GND</text>
<text x="214.7" y="35.4">9</text>
<text x="214.7" y="30.6">5</text>
<text x="233.3" y="30.6" transform="rotate(-90 233.3 30.6)">2</text>
<text x="242.9" y="30.6" transform="rotate(-90 242.9 30.6)">1</text>
<text x="58.7" y="37.8">3</text>
<text x="58.7" y="40.2">4</text>
<text x="62.3" y="36.4">EN</text>
<text x="62.3" y="38.8">NC_1</text>
<text x="62.3" y="41.3">GND_1 GND_2</text>
<text x="70.4" y="38.8">GND_3</text>
<text x="72" y="36.4">NC_2</text>
<text x="79.7" y="37.8">6</text>
<text x="79.7" y="40.2">5</text>
<text x="137" y="36.4">A3/D20</text>
<text x="137" y="38.8">A4/D21</text>
<text x="137" y="41.3">A5/D22</text>
<text x="156.5" y="41.3">D4</text>
<text x="156.5" y="38.8">D5</text>
<text x="156.5" y="36.4">D6</text>
<text x="209.4" y="36.4">EP</text>
<text x="70.5" y="45.5" transform="rotate(-90 70.5 45.5)">EP</text>
<text x="137" y="43.7">A6/D23</text>
<text x="137" y="46.1">A7/D24</text>
<text x="156.5" y="46.1">D2</text>
<text x="156.5" y="43.7">D3</text>
<text x="238.1" y="44.4" transform="rotate(-90 238.1 44.4)">3</text>
<text x="69.4" y="49.2" transform="rotate(-90 69.4 49.2)">9</text>
<text x="137" y="48.5">VUSB-OUT</text>
<text x="137" y="50.9">B1</text>
<text x="137" y="53.3">GND1</text>
<text x="152" y="53.3">D0/RX0</text>
<text x="152.3" y="50.9">RESET</text>
<text x="153.5" y="48.5">GND2</text>
<text x="137" y="55.7">VIN-IN</text>
<text x="152.2" y="55.7">D1/TX0</text>
<text x="29.8" y="78.7">1</text>
<text x="29.8" y="81.2">2</text>
<text x="29.8" y="83.6">3</text>
<text x="33.4" y="79.8">IN</text>
<text x="33.4" y="82.2">EN</text>
<text x="43.1" y="82.2">NC_2</text>
<text x="44" y="79.8">OUT</text>
<text x="50.8" y="78.7">8</text>
<text x="50.8" y="81.2">7</text>
<text x="50.8" y="83.6">6</text>
<text x="29.8" y="86">4</text>
<text x="33.4" y="84.6">NC_1</text>
<text x="33.4" y="87">GND_1 GND_2</text>
<text x="41.5" y="84.6">GND_3</text>
<text x="50.8" y="86">5</text>
<text x="40.5" y="95" transform="rotate(-90 40.5 95)">9</text>
<text x="41.6" y="91.3" transform="rotate(-90 41.6 91.3)">EP</text>
<text x="131.5" y="101.5">1</text>
<text x="213.4" y="98">6</text>
<text x="219" y="99.1">AVDD</text>
<text x="235.3" y="99.1">DVDD</text>
<text x="245.5" y="98">19</text>
<text x="131.5" y="103.9">2</text>
<text x="131.5" y="106.3">3</text>
<text x="212.3" y="107.7">21</text>
<text x="213.4" y="102.8">8</text>
<text x="219" y="103.9">REFOUT</text>
<text x="245.5" y="107.7">9</text>
<text x="131.5" y="108.7">4</text>
<text x="212.3" y="112.5">23</text>
<text x="212.3" y="110.1">22</text>
<text x="219" y="113.5">AIN2</text>
<text x="219" y="111.1">AIN1</text>
<text x="219" y="108.7">AIN0</text>
<text x="227.4" y="111.1">RESET/PWDN</text>
<text x="234.6" y="108.7">START</text>
<text x="238.2" y="113.5">CS</text>
<text x="245.5" y="112.5">10</text>
<text x="245.5" y="110.1">20</text>
<text x="212.3" y="119.7">26</text>
<text x="212.3" y="117.3">25</text>
<text x="212.3" y="114.9">24</text>
<text x="219" y="118.4">AIN4</text>
<text x="219" y="116">AIN3</text>
<text x="229" y="118.4">DOUT/DRDY</text>
<text x="237.6" y="115.9">DIN</text>
<text x="245.5" y="119.7">11</text>
<text x="245.5" y="114.9">12</text>
<text x="245.5" y="117.3">13</text>
<text x="212.3" y="124.5">28</text>
<text x="212.3" y="122.1">27</text>
<text x="219" y="125.6">AIN7</text>
<text x="219" y="123.2">AIN6</text>
<text x="219" y="120.8">AIN5</text>
<text x="235.3" y="123.2">DRDY</text>
<text x="235.8" y="120.8">SCLK</text>
<text x="245.5" y="122.1">14</text>
<text x="213.4" y="126.9">1</text>
<text x="213.4" y="129.4">2</text>
<text x="213.4" y="131.8">3</text>
<text x="219" y="128">AIN8</text>
<text x="219" y="130.4">AIN9</text>
<text x="235" y="130.4">XTAL2</text>
<text x="245.5" y="129.4">16</text>
<text x="245.5" y="131.8">15</text>
<text x="57.5" y="137.6">3</text>
<text x="57.5" y="135.2">4</text>
<text x="110.5" y="137.6">3</text>
<text x="110.5" y="135.2">4</text>
<text x="212.3" y="136.6">17</text>
<text x="219" y="132.8">AINCOM XTAL1/CLKIN</text>
<text x="219" y="137.6">BYPASS</text>
<text x="235.1" y="137.6">DGND</text>
<text x="245.5" y="136.6">18</text>
<text x="57.5" y="142.5">1</text>
<text x="57.5" y="140">2</text>
<text x="110.5" y="142.5">1</text>
<text x="110.5" y="140">2</text>
<text x="131.5" y="142.5">1</text>
<text x="213.4" y="141.4">4</text>
<text x="213.4" y="143.8">5</text>
<text x="219" y="142.5">CAPP</text>
<text x="131.5" y="144.9">2</text>
<text x="131.5" y="147.3">3</text>
<text x="131.5" y="149.7">4</text>
<text x="213.4" y="148.6">7</text>
<text x="219" y="144.9">CAPN</text>
<text x="219" y="149.7">AVSS</text>
<text x="57.5" y="178.6">4</text>
<text x="110.5" y="178.6">4</text>
<text x="57.5" y="185.8">1</text>
<text x="57.5" y="183.4">2</text>
<text x="57.5" y="181">3</text>
<text x="110.5" y="185.8">1</text>
<text x="110.5" y="183.4">2</text>
<text x="110.5" y="181">3</text>
</g>
</svg>
